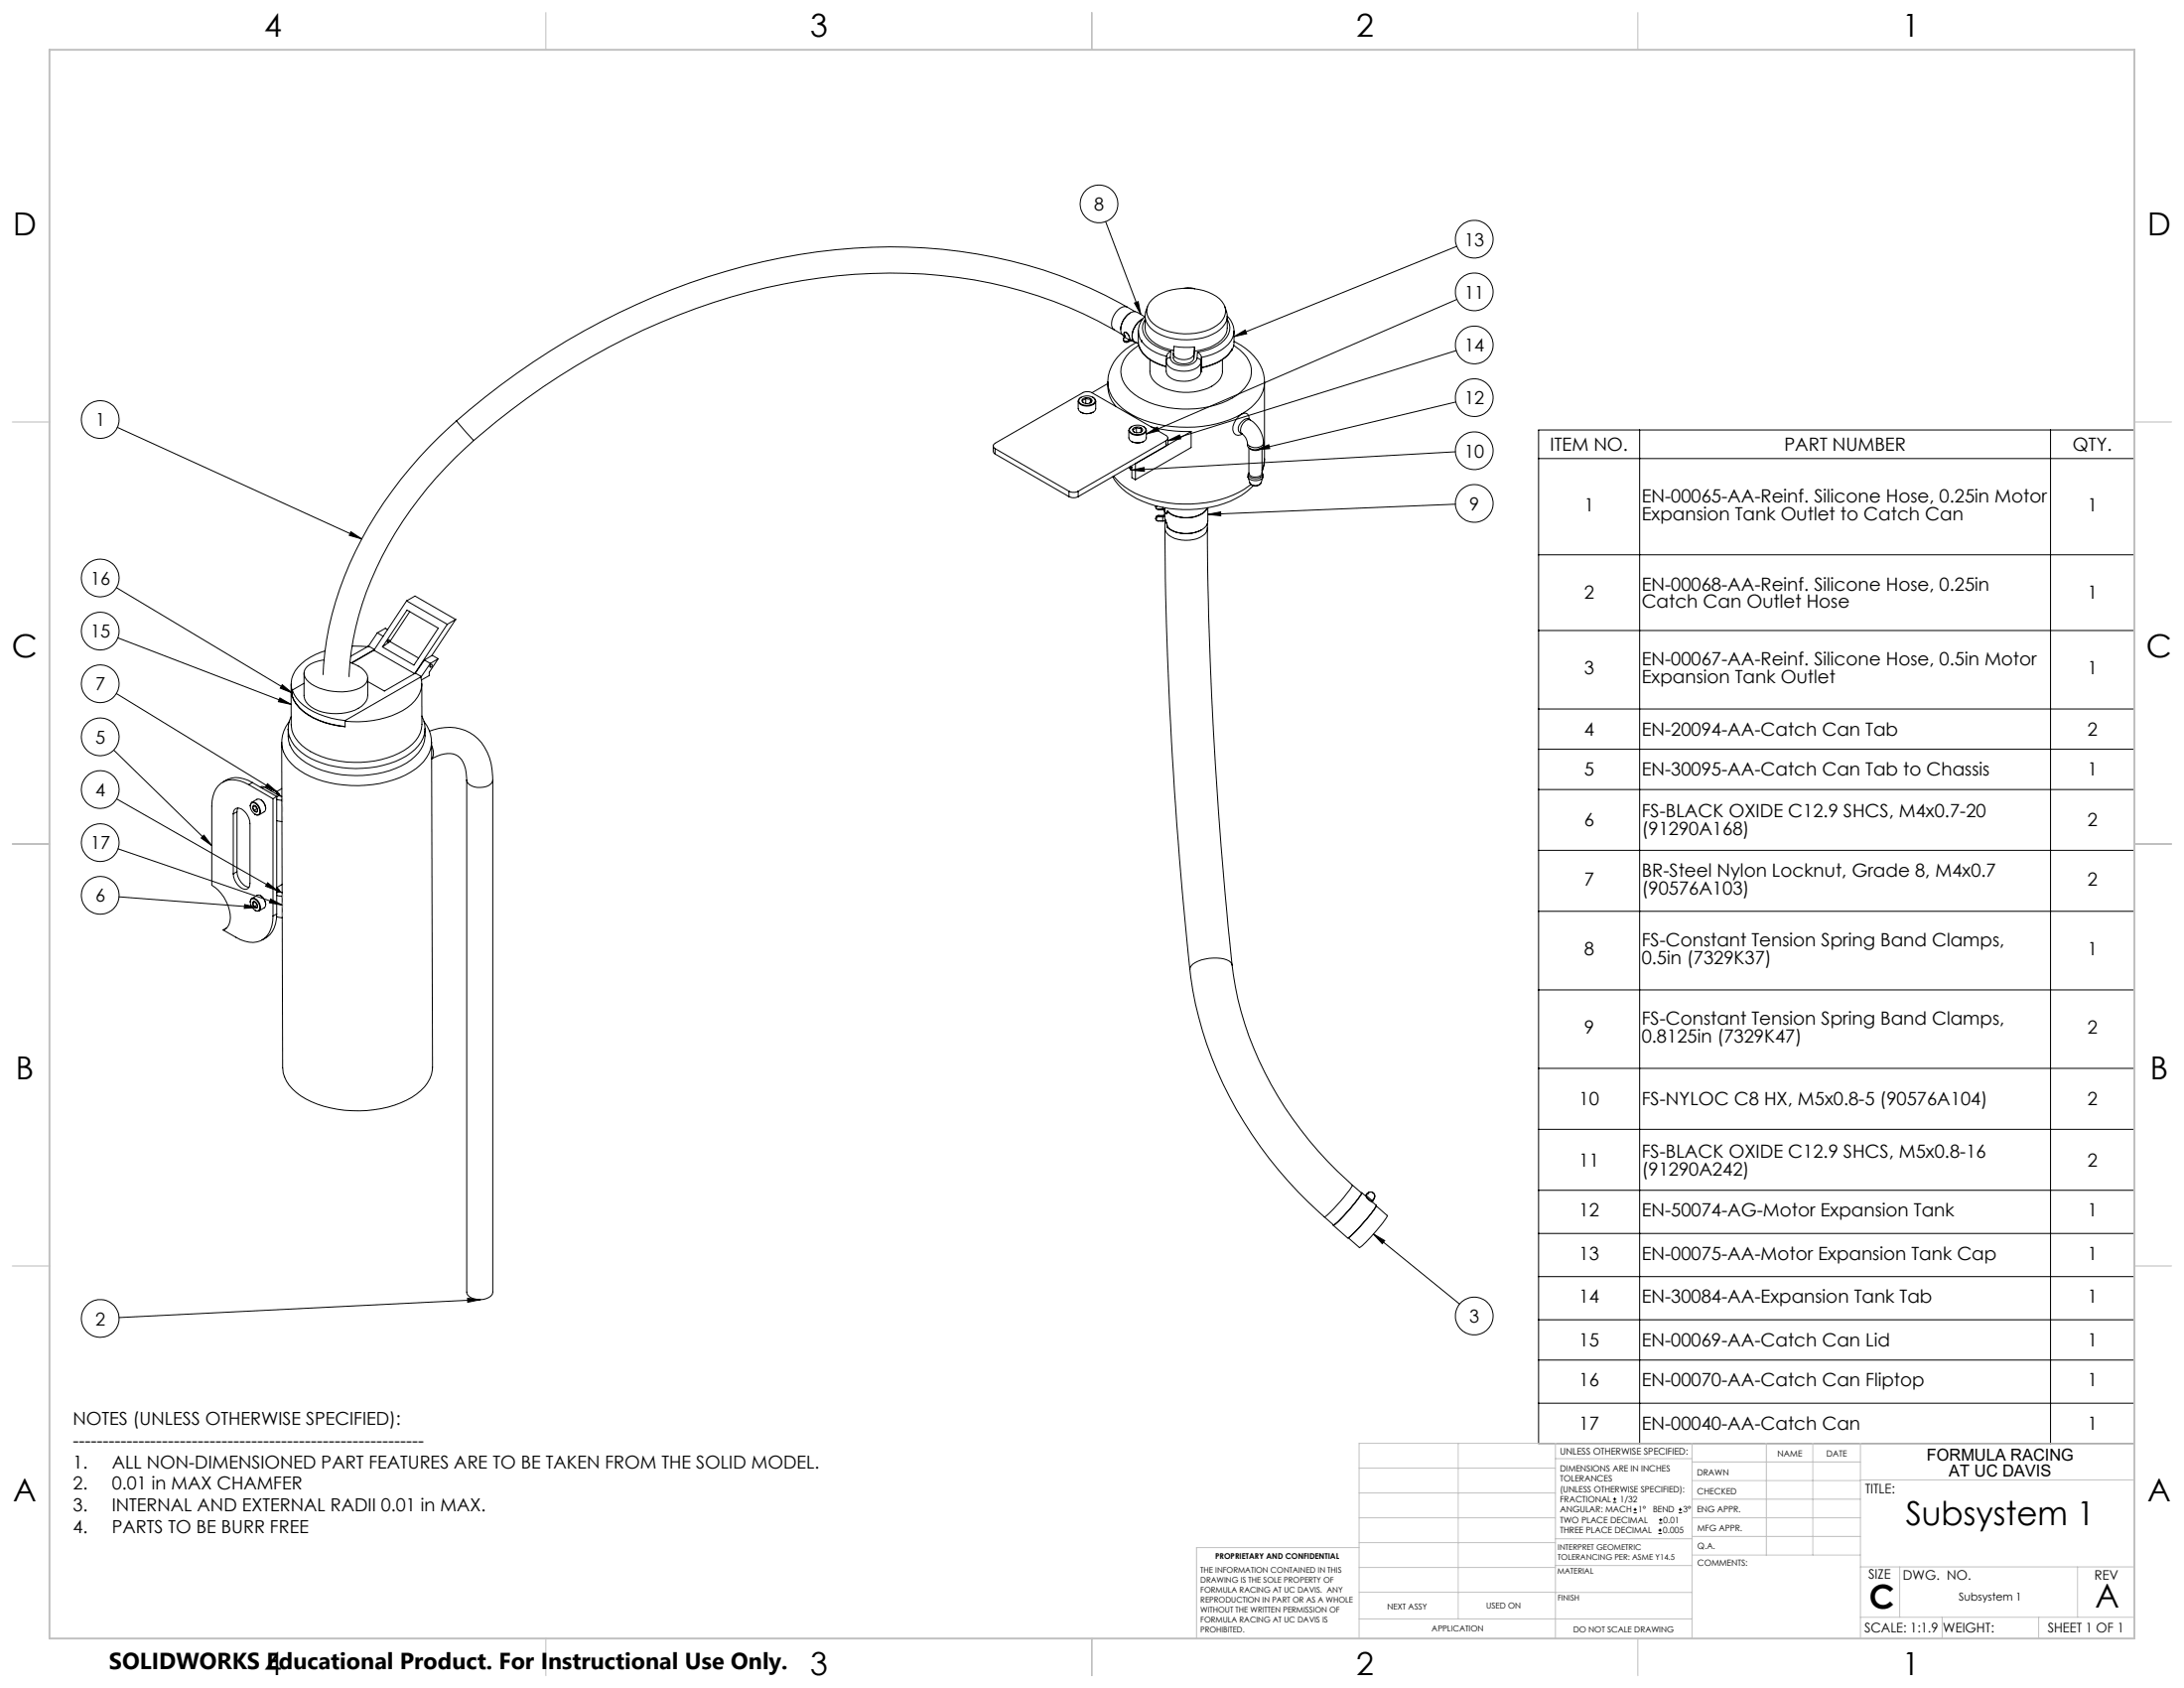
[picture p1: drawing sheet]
<svg xmlns="http://www.w3.org/2000/svg" width="559mm" height="432mm" viewBox="0 0 559 432" stroke-linecap="round" stroke-linejoin="round" font-family="sans-serif">
<g fill="none" stroke="#000" stroke-width=".25">
<path d="M282.9 56.7l9 23.7M288.4 78.6a122.4 122.4 0 0 0-70-15.1 169.6 169.6 0 0 0-81.9 29.1 190.7 190.7 0 0 0-19.7 15M288.4 78.6a2.47 2.47 0 0 0-2.8 1.2 4.3 4.3 0 0 0-1 4l.5 .6M288.4 78.6l2 1.1M290.3 77.5l.9-.3 .7 3.2zM293.6 78.5a4.5 4.5 0 0 0 1.5 6.1 15.8 15.8 0 0 0 17-.2 4.4 4.4 0 0 0 1.3-5.9M294.7 76.7a14.2 14.2 0 0 1 12-2.7 9.5 9.5 0 0 1 6.5 3.9 4 4 0 0 1-1.7 5.2 15.4 15.4 0 0 1-15.7 .3 4.1 4.1 0 0 1-1.1-6.7zM302.9 73.8l1-.2 1.8 .3M372.7 63l-57 23.1M372.8 76.6l-79.5 34.4M283.5 97.7a8 8 0 0 0 2.1 6.3M283.5 98.1l-4.1 2.4"/>
<path d="M287 85.5a113.5 113.5 0 0 0-63.8-15.5 160.8 160.8 0 0 0-80 26.2 194.8 194.8 0 0 0-22 16.5M287.5 87.2l.3 .3M287.6 85.4l.3 .6M287.6 85.4h.1M287.6 85.4l.1-.3a1.15 1.15 0 0 1 1.3 1.1M287.6 86.3h.1a.61 .61 0 0 0 0 1M287.6 86.3a.68 .68 0 0 0 .1 1M287.6 86.3h.1M287.7 86.2h.1M287.7 86.2l-.1 .1M287.7 86.2l1.2 .7M287.7 87.3l.1 .2"/>
<path d="M287.7 85.4h-.1M287.7 87.3h.1M288 86l-.3 .2M288.2 85.1l.8 1.1a1.86 1.86 0 0 0 1.3 1.4M288.2 85.1h-.6v.3M288.2 85.1h.1M288.9 87a.92 .92 0 0 1-1.2 .3M288.9 87h.1M288.9 87a1.08 1.08 0 0 1-1.2 .3M288.9 86.9l.3-.2-.3 .3M288.9 86.9v.1M288.9 87l.1 .2"/>
<path d="M289 87.2l-.4 .3h-.7M289 87.2a.97 .97 0 0 1-1.2 .3M289 87.2h.1M289.1 87.1h.1M289.1 87.1l-.1 .1M289.2 80a5.3 5.3 0 0 0-2.5 4.3M289.3 87l-.2 .1M289.3 87l.2 .1M289.4 87l-.3 .1M289.4 87h.1M289.4 87l.2 .1M290.4 87.5l.9 .4"/>
<path d="M290.7 87.6a12.2 12.2 0 0 0-7.2 9.8 8.5 8.5 0 0 0 3.6 7 27.4 27.4 0 0 0 18.6 4.9 23.5 23.5 0 0 0 15.4-6.1 7.6 7.6 0 0 0 2.4-5.4M291.3 84.7a6.6 6.6 0 0 0 4.5 5.5l2.7 1M291.4 88.4a8.2 8.2 0 0 0-4.6 6.7 8.1 8.1 0 0 0 4.6 6.5 25.9 25.9 0 0 0 23.9 .2 8.1 8.1 0 0 0 4.9-7.4 8.5 8.5 0 0 0-4.6-6M291.5 88.8a8 8 0 0 0 5 4.4l1.9 .6M291.5 88.9v-.2a9.5 9.5 0 0 0 6.9 5M291.5 88.9l.1 .2M292.1 87v.6M292.3 81.7a5.1 5.1 0 0 0-2.5 5.1l.3 .5 .7 .4M292.3 81.6a5.1 5.1 0 0 0-2.5 5.4l.3 .4 .8 .3M292.9 81l-2-1.1a2.71 2.71 0 0 0-3.1 1.4 4 4 0 0 0-.6 4.4l.6 .4M293 80.9a5.4 5.4 0 0 0-1.7 3.7v2.9l.2 1.4M293 80.9v3a5.2 5.2 0 0 0 3.6 4.5l1.1 .6 2.6 .7"/>
<path d="M293 81.7a4.5 4.5 0 0 0 1.8 6.2 13.3 13.3 0 0 0 4.8 2M294.2 92a6.9 6.9 0 0 0 .6 4.9 10.1 10.1 0 0 0 8 3.5 12.2 12.2 0 0 0 8.8-2.8 3.8 3.8 0 0 0 1.2-2.6v-3M298.4 92.2v2.8a3.2 3.2 0 0 0 2.9 2.4 5.6 5.6 0 0 0 5.9-1.8l.1-.5M298.4 92.4a3.1 3.1 0 0 0 2.9 2.4 5.5 5.5 0 0 0 5.9-1.7l.1-.6M299.4 91.4a2.59 2.59 0 0 0 2.9 2.1 4.2 4.2 0 0 0 3.8-1.4l.2-.5M299.4 91.4a1.01 1.01 0 0 0-1 .8M299.6 89.9l-.8 .5a2.25 2.25 0 0 0-.4 1.8M299.6 89.9l-.2 1.5M300.2 90.5v1.1a2.44 2.44 0 0 0 2.9 1.5 2.37 2.37 0 0 0 2.4-1.4M305.5 90.6v1.1M305.6 88.8l-2.6 .1-2.6-.3-.2 1.8a2.39 2.39 0 0 0 2.9 1.6 2.37 2.37 0 0 0 2.4-1.4M305.6 89.8l-.1 1.9"/>
<path d="M305.6 88.8l-.1 1.8M305.6 88.8v1M306.3 91.6a.97 .97 0 0 1 1 .9M306.4 90.1l.7 .5 .3 .8M306.4 90.1l-.1 1.5M307.3 95.1h.1M307.3 92.5v2.6M307.4 94l-.1 1.1M307.4 91.4l-.1 1.1M307.4 91.4v2.6M314 80.9a5.3 5.3 0 0 1 1.7 4M314 80.9a6.4 6.4 0 0 1-1.4 6.1 11.7 11.7 0 0 1-7 2.8"/>
<path d="M314 81.7a4.3 4.3 0 0 1-1.6 6.1 12.9 12.9 0 0 1-6 2.3M315.2 89.4a11.1 11.1 0 0 1-7.8 4.7M315.2 89.4a11 11 0 0 1-7.8 4.6M315.2 89.4v.2M315.2 89.4v.1M315.2 89.6l-.3 .3M315.7 87.4a12.6 12.6 0 0 1 7.8 9.4v1M315.7 84.7v3.2l-.5 1.7M315.7 84.8a6 6 0 0 1-3.2 4.7 15.1 15.1 0 0 1-5.1 1.9M315.7 86.1l2.9-1.7 .4 1zM323.5 97.7v19.7M372.6 89.7l-73.8 23"/>
<path d="M30 109.3l62.6 28.6M116.8 107.6a102.5 102.5 0 0 0-30.9 46.3 73.7 73.7 0 0 0-3.2 18.7M116.8 107.6l4.4 5.1M121.2 112.7a95.3 95.3 0 0 0-29.4 44.7 65.9 65.9 0 0 0-2.5 15.7M254.1 114.1l.1 1.5 .4 .5M254.6 114.8l18.9 10.9M254.6 114.8v1.3M254.6 116.1l18.9 10.9M275.9 102.6v1.9a2.48 2.48 0 0 0 3.4 1.1 1.21 1.21 0 0 0 1.1-1.1v-1.9M276.3 101.8a2.72 2.72 0 0 1 3.9 .5 1.29 1.29 0 0 1-1.5 1.3 2.12 2.12 0 0 1-2.7-1.1zM276.5 105.4a3.4 3.4 0 0 0 3.2 0M276.6 101.6l-.1 .1a1.02 1.02 0 0 0-.6 1.1 1.02 1.02 0 0 0 .9 .8 2.83 2.83 0 0 0 3.6-.9 1.12 1.12 0 0 0-.8-1.1"/>
<path d="M276.9 102.2a1.67 1.67 0 0 1 2.5 .3 1.49 1.49 0 0 1-2.6 0zM277.8 101.9l.6 .2h.6M277.8 101.9l-.9 .5 .3 .6M277.8 101.9v1.3M279 102.1l.3 .6-.4 .4M279 102.1v.9M279.4 100.5a2.62 2.62 0 0 0-2.4 0l-22.4 12.9a.75 .75 0 0 0-.5 .7 .75 .75 0 0 0 .5 .7M279.4 100.5l18.9 10.9a.73 .73 0 0 1 .5 .7 .73 .73 0 0 1-.5 .6M288.8 110.1v1.9a1.83 1.83 0 0 0 2.2 1.3 1.88 1.88 0 0 0 2.3-1.3v-1.9M289 119.5l.2 .5M289 119.5l.3 .7M289 119.5l.1 .3"/>
<path d="M289.3 109.3a2.72 2.72 0 0 1 3.8 .4 1.65 1.65 0 0 1-2.1 1.5 1.53 1.53 0 0 1-2-1.6zM289.3 119.3l.3 .2v2.7l.9 .5M289.3 119.3v.9M289.5 112.9a3.4 3.4 0 0 0 3.2 0M289.6 109.1h-.1a1.02 1.02 0 0 0-.7 1.1 1.02 1.02 0 0 0 .9 .9 3.4 3.4 0 0 0 3.4-.5 .96 .96 0 0 0-.5-1.5M289.8 109.7a1.67 1.67 0 0 1 2.6 .3 1.52 1.52 0 0 1-2.6 0zM290.5 118.6v4.1M290.8 109.4l.6 .2 .5-.1M290.8 109.4l-.9 .5 .3 .6M290.8 109.4v1.3M291.9 109.5l.3 .7-.4 .4M291.9 109.5v1"/>
<path d="M293.3 111l2.8-1.7 .4 .9zM294.5 109.1l.5 .2a34.9 34.9 0 0 0 9.8 1.1M298.3 112.7l-22.4 13M298.8 112v1.6l-.5 .5v-1.4M298.8 112.7l3-1.4 .3 1zM304.8 110.4l-28.9 16.6M304.8 110.4v4.1l-14.3 8.2M317.3 110.7l.5 .3M317.8 111a3.2 3.2 0 0 1 1.4 2.3M319.2 113.3a1.47 1.47 0 0 0 1.7 1.7 1.8 1.8 0 0 0 2.4-1.7M319.2 113.3a1.94 1.94 0 0 0 2.4 1.2 1.73 1.73 0 0 0 1.7-1.2M319.3 107.1h.1"/>
<path d="M319.4 107.1a2.62 2.62 0 0 0-2.4 3.3l.3 .3M319.4 107.1l.5 .3M319.5 114.6v6.5a1.94 1.94 0 0 0 3.4 0v-6.5M319.6 107.3a1.44 1.44 0 0 0-.9-1.6 4 4 0 0 0-3 5 1.42 1.42 0 0 0 2.1 .3M319.7 114.7a2.25 2.25 0 0 0 3.1 0M319.9 107.4a7.2 7.2 0 0 1 3.4 5.9M319.9 107.4a1.92 1.92 0 0 0-2.2 1.5 1.74 1.74 0 0 0 .1 2.1M321.6 115l3-1.2 .3 1zM323.5 117.4l-.1 1.5-.5 1.8M323.5 117.4l-.2 1.8-.4 1.1M372.4 115.6l-82.9 4.7M372.5 102.8l-50.9 12.2"/>
<path d="M393.7 110h152.4v259.3h-152.4zM393.7 117.3h152.4M419.5 110v259.3M524.7 110v259.3M89.8 136l2.8 1.9-3.2-1zM273.5 125.7a2.62 2.62 0 0 0 2.4 0M273.5 127a2.62 2.62 0 0 0 2.4 0M273.5 125.7v1.3M275.9 125.7v1.3M284.7 122a18 18 0 0 0 12.6 7.8 29.2 29.2 0 0 0 20.4-3.1l2.9-2.5M285 121.8a18.2 18.2 0 0 0 10.3 6.2 31.7 31.7 0 0 0 23-2.8l1.8-1.3M289.3 120.2l.3 .1"/>
<path d="M289.5 120.3l3.2-.7 .1 1zM295.7 129.7h.1M295.7 129.8l.2 .3 .5 .2M295.7 132.6h.1M295.7 132.8l.2 .3 .5 .2M295.7 129.8h.1M295.7 132.6l.1 .1M295.7 132.8h.1M295.7 129.4v.4M295.7 132.4v.4M295.8 129.8l.1 .3 .5 .2M295.8 132.8l.1 .3 .5 .1"/>
<path d="M295.8 129.7v.1M295.8 132.7v.1M295.8 129.4l-.1 .3M295.9 129.4l-.1 .3M296.4 132.2l-.5 .2-.1 .3M296.4 132.2h.1M296.4 132.2l-.5 .1-.2 .3M296.4 131.9l-.4 .1-.3 .4M296.4 131.9h.1M296.4 131.9l-.4 .1-.2 .4M296.4 130.3h1.1M296.4 131.9h1.1"/>
<path d="M296.4 133.3h1.1M296.4 130.3h.1M296.4 131.9v.3M296.4 133.2v.1M296.4 132.2h1.1M296.4 133.2l1.1 .1M297.5 132.2h.1M297.5 131.9h.1M297.5 133.3h.1M297.5 129.8v.5M297.5 132.2v1.1M298 130.2l.1 1"/>
<path d="M298 132.1l.7 2.8M298 131.8l-.5 .1M298 132.1l-.5 .1M298 132.2h-.5M298 130.5v1.6M298 130.2l.2 1M298.1 135.1a1136.4 1136.4 0 0 0 6.3 112.9M298.1 130.2l-.6 .1M298.1 133.2l-.6 .1M298.1 135.1a3.1 3.1 0 0 0 2.4 2.6 8.2 8.2 0 0 0 7.8-1.1l.4-.5 .2-1M298.1 129.9v.5M298.1 132.8v2.3"/>
<path d="M298.2 131.2h-.1M298.2 132.9l.5 2M298.2 131.1v.1M298.7 134.9h.1M298.7 130.9l-.3 .6-.3-.3M298.7 130.9h.1M298.7 130.8v.1M298.7 134.9a8.2 8.2 0 0 0 8.7 .7M298.7 130.8l-.3 .6-.2-.2M298.7 130.8h.1M298.8 130.8h-.1M308.9 129.9a6.1 6.1 0 0 1-6 2.5 7 7 0 0 1-4.2-1.6"/>
<path d="M308.9 135.1a1134.6 1134.6 0 0 0 6.3 111.8M308.9 129.9a6.1 6.1 0 0 1-6 2.6 6.7 6.7 0 0 1-4.2-1.6M308.9 133.9v1.2M309 129.9v3.4a2.91 2.91 0 0 1-2.3 2.6 8.2 8.2 0 0 1-8-1M309 131.6l3.3-.6v.9zM319.3 122l.5 1.5M319.3 122v.1M319.8 123.5a1.66 1.66 0 0 0 2.9 0M323.1 122l.1-.5-.3-.5 .1 .2a1.55 1.55 0 0 1-2.1 1.2 1.23 1.23 0 0 1-1.4-1.3v-.1l-.2 .5v.6M323.1 122a2.47 2.47 0 0 1-3.8 .1M323.1 122l-.4 1.5a1.8 1.8 0 0 1-2.9 0M372.4 129l-63.4 2.6"/>
<path d="M29.8 150.3l45 27M104 153.7l-8.3 12.6M104 153.7l10.4 6M104 153.7l2.2-1.2 10.4 6M104.1 156.1l8 4.6-6.2 9.4-8-4.6zM104.8 156.5l-5 7.6M114.4 159.7l-8.3 12.6-10.4-6M116.6 158.5l-2.2 1.2M116.6 158.5l-6.2 9.3M393.7 141.9h152.4M29.8 177.4l41.2 25.2M30.1 163.2l44.4 17"/>
<path d="M71.6 178.5l2.9 1.7-3.3-.7zM72.2 175.2l2.6 2.1-3.1-1.3zM74.8 178.1a10.7 10.7 0 0 0 6.7 6.2 23.2 23.2 0 0 0 6.7 1.6v-.1M74.8 176.7v1.4M74.8 176.5a12 12 0 0 0 8.3 6.7l1.7 .5 3.5 .6M74.8 178a12 12 0 0 0 8.3 6.8l5.2 1M74.8 176.5v1.5M74.8 176.7h.1M74.8 178.1h.1M77.8 172.2v5.7a4 4 0 0 0 2.6 3.4 12.7 12.7 0 0 0 12.1-.6 3.6 3.6 0 0 0 1.6-2.8v-4.4M77.8 174.8l-3 1.7M82.9 168.8l-.5 .1a5.8 5.8 0 0 0-4.4 2.5 3.1 3.1 0 0 0 1.8 3.6 13.9 13.9 0 0 0 12.9 .6 2.46 2.46 0 0 0 .5-4.1 8.6 8.6 0 0 0-3.6-2"/>
<path d="M83.1 166.5a12.7 12.7 0 0 0-8.1 6.1 5.9 5.9 0 0 0-.2 4.1M90.1 165.3l4 .1M95.7 166.3l-5.7 3.3M95.8 166.2l-1.6-.9-4.5 2.6M95.8 166.2l-5.9 3.4M95.8 166.1v.1M96.6 161.9l1.4 .9M96.6 161.9l-2.4 3.4M99.2 161l-.6-.3-2 1.2M99.3 163.8l.1-.1a.42 .42 0 0 1 .2 .4 .42 .42 0 0 1-.5 .3zM99.8 164.1l-1.9 1.4M99.8 164.1l7.3 4.2"/>
<path d="M106.3 172.2l1.4 .9M106.3 172.2l-7.9 4.6-4.3-2.5M107.7 173.3a7.1 7.1 0 0 1-3.5 7.7 24.4 24.4 0 0 1-15.9 3.5M107.7 173.1l-19.4 11.2M107.9 174.9l.1 10.4a8 8 0 0 1-4.6 6.7 25.9 25.9 0 0 1-24 .2 8.3 8.3 0 0 1-4.9-6.8v-10.4M108.6 168.8l1.5 .9M108.6 168.8l-2.3 3.4M110.1 169.7l-2.4 3.4M110.2 170.1l.2-.2a.39 .39 0 0 1 .1 .5 .39 .39 0 0 1-.5 .2zM112.1 168.5l-2 1.2M112.1 168.5l-2.3 3.5v.8l-2 1.2M112.1 168.5l-1.5-.9-2 1.2"/>
<path d="M393.7 161.3h152.4M29.1 191.9l25.1 24.4M74 184.6a8.3 8.3 0 0 0-1.9 5.4M74.5 183.3a7 7 0 0 0 2.6 9.2 24.4 24.4 0 0 0 17.5 3.9 19.4 19.4 0 0 0 12.4-5.6 7.1 7.1 0 0 0 1.8-4.3M88.3 184.3v1.5M88.3 185.8h.1M108 183.2v.1a6.5 6.5 0 0 1 .7 3.2M108.5 184.5v.1a8.4 8.4 0 0 1 1.9 5.2M108.8 186.4a8.2 8.2 0 0 1-3.7 8 26.2 26.2 0 0 1-21 3.1 14.9 14.9 0 0 1-9.5-6 7.6 7.6 0 0 1-.9-5M109.9 187a11.1 11.1 0 0 1 14.8 5.4 16 16 0 0 1 1.4 7.1M110.4 190.7a3.2 3.2 0 0 1 0 3.4 7.3 7.3 0 0 1 6.2-1 6 6 0 0 1 2.8 5.8v.6M110.4 189.8l.3 83.2a9.5 9.5 0 0 1-5.3 7.7 29.9 29.9 0 0 1-27.1 .4 9.9 9.9 0 0 1-6-8l-.2-83.2"/>
<path d="M110.4 189.8a9.5 9.5 0 0 1-5.3 7.7 29.7 29.7 0 0 1-27.1 .4 9.9 9.9 0 0 1-5.9-7.9M119.4 199.5v131a2.57 2.57 0 0 0 2.7 1.9 4.1 4.1 0 0 0 3.8-1.3l.2-.4v-131.2M119.4 199.5a2.57 2.57 0 0 0 2.7 1.9 3.6 3.6 0 0 0 4-1.8v-.1M393.7 181.4h152.4M393.7 191.7h152.4M29.8 204.4l41.3 23.5M30.2 217.1l42 14.4M52.2 213.6l2 2.7-2.7-1.9zM57 200.1a6.3 6.3 0 0 1 7.6 .1M59.7 208.2a1.32 1.32 0 0 1 .6-1.4 1.32 1.32 0 0 1 1.5 .2 4.8 4.8 0 0 1 2.2 3.6v15.4a1.3 1.3 0 0 1-.7 1.4 1.3 1.3 0 0 1-1.5-.2 4.7 4.7 0 0 1-2.1-3.7M59.7 208.2v15.3M60.6 207.6l-.9 .6"/>
<path d="M60.6 207.6v15.4M60.9 206.7l-.3 .9M63.6 200.7a6.7 6.7 0 0 0-7-.4 7 7 0 0 0-2.4 5.9v20.2a10.1 10.1 0 0 1 4.6 9.3 2.71 2.71 0 0 1-1.7 2.2M63.6 200.7l6.3 3.6M64 206.2v-.1a.83 .83 0 0 1 1.1-.9 2.46 2.46 0 0 1 1.3 3.1 .89 .89 0 0 1-1.1 0M64.1 205.7a1.25 1.25 0 0 1 2.1 .8 1.41 1.41 0 0 1-.2 2 2.27 2.27 0 0 1-1.9-2.8zM64.4 205.2l1.4-.7a2.19 2.19 0 0 1 2 3l-1.5 1M64.6 200.2l-1 .5M64.6 200.2l6.2 3.6M64.6 206.5l.3 .9M64.9 207.4l.7 .3M64.9 206.1a1.27 1.27 0 0 1 1 1.2"/>
<path d="M64.9 206.1l-.3 .4M64.9 206.1l.5 .1M65.3 206.2l-.7 .3M65.4 206.3l.3 .6M65.7 206.9l.2 .1M65.7 206.9l-.8 .5M65.9 207.3l-.1 .3-.2 .1M65.9 207.3l-.3 .4M66.6 201.3l.3-.1 .7 .1M66.7 204.6a2.64 2.64 0 0 1 1.3 2.2M67.6 201.3l3.8 2.2M67.6 201.3l-.5 .3"/>
<path d="M68.4 200.5l2.6 2.1-3.1-1.3zM69.2 202.2l.4-.2 .8 .4M69.9 204.3v30.1M70.4 202.4l1 1.2-.3-.7M70.4 202.4l.7 .5M70.8 209.9l1.3 .3M70.8 204.5l1.3 .2M70.8 203.8l-.9 .5M70.8 203.8v30M71.1 202.9l-.4 .2M71.4 203.5l.7 .3M71.4 203.5l-.6 .3"/>
<path d="M71.6 203.6v-.1a2.25 2.25 0 0 0-1.6-1.3h.2a2.29 2.29 0 0 1 1.5 1.4M72.1 201.7l-1.3 .8M393.7 202h152.4M393.7 217.5h152.4M30.4 229.4l35.4 2.7M57.9 237.5l-.8 .4M60.6 223a4.1 4.1 0 0 0 3.1 3.9M60.6 223l-.9 .5M62.6 231.4l3.2 .7-3.3 .3zM64 230.8v-.2a.83 .83 0 0 1 1.1-.8 2.46 2.46 0 0 1 1.3 3.1 .89 .89 0 0 1-1.1 0M64.1 230.2a1.25 1.25 0 0 1 2.1 .8 1.45 1.45 0 0 1-.2 2 2.26 2.26 0 0 1-1.9-2.8zM64.4 229.8l1.4-.7a1.9 1.9 0 0 1 2.1 1.6 1.21 1.21 0 0 1-.3 1.5l-1.3 .8"/>
<path d="M64.6 231.1l.4 .9M64.9 230.6l-.3 .5M64.9 230.6a1.17 1.17 0 0 1 1 1.2M64.9 230.6l.5 .2M65 232l.6 .3M65.3 230.7l-.7 .4M65.4 230.8l.3 .7M65.7 231.5l.2 .1M65.7 231.5l-.7 .5M65.9 231.8l-.3 .5M66.7 229.1a2.64 2.64 0 0 1 1.3 2.3M68.5 225.8l2.6 2.1-3.2-1.2z"/>
<path d="M69.3 230l2.9 1.5-3.3-.6zM69.9 234.4a6.7 6.7 0 0 1-3.2 6.3 7 7 0 0 1-6.3-.9l-3.3-1.9M70.8 227.1l.5 .5 .3 .6M70.8 234.5l1.4 .3M70.8 227.2l.3 .3M70.8 227.3l.6 .8M70.8 233.8a6.5 6.5 0 0 1-3.7 6.7M70.8 229l1.4 .3M70.8 233.8l-.9 .6M70.8 227.8l.6 .3M71.1 227.5l.3 .5M71.1 227.5l-.3 .1"/>
<path d="M71.4 228.1l.8 .2M71.4 228.1l-.6 .3M72.2 226.2l-1.4 .8 .9 1.2M393.7 233.1h152.4M304.4 248a99.3 99.3 0 0 0 30.4 59.6l4 3.7M315.2 246.9a88.1 88.1 0 0 0 24.4 50.1l6.4 6.1M315.2 246.9a2.87 2.87 0 0 0-2.9-1.8 9.9 9.9 0 0 0-7.5 1.9l-.4 1M393.7 253.2h152.4M393.7 273.3h152.4M393.7 288.9h152.4M338.8 311.3l2.4 2M346 303.1a31.7 31.7 0 0 1-7.2 8.2"/>
<path d="M346 303.1l2.3 2.1M348.3 305.1a16.6 16.6 0 0 1-3.9 5.2l-2.3 2.4-1 .6M348.4 305.1l1.6 1.6 2.1 1.6a34.5 34.5 0 0 1-7.3 8.4l-3.7-3.3a33.5 33.5 0 0 0 7.3-8.3zM349.4 305.8h.1M349.4 305.9v.1M349.4 305.8v.1M349.5 305.8l-.1 .1M349.5 305.8l-.1 .2M349.5 305.8l1.6 1.3M349.7 306.4l1.1 .9M349.8 305.3h.1M349.9 305.3h.1"/>
<path d="M349.9 305.3l-.5 .5M349.9 305.3h-.1M350 305.3l-.5 .5M350.1 305.1l-.3 .2M351.1 307.1l-.2 .3 .2-.2M351.1 307.1v.1M351.1 307.2h.1M351.4 305.2a.94 .94 0 0 0-1.4 .1M351.4 305.2a1.08 1.08 0 0 1 .1 1.4M351.4 315.7l2.9 1.7-.6 .7zM351.4 315.7l22.1 17.9M351.4 305.2a1.07 1.07 0 0 0-1.5 .1"/>
<path d="M351.4 305.2h.1M351.4 305.2a1.13 1.13 0 0 1 .1 1.5M351.5 306.6l-.4 .5M351.5 306.7h.1M351.5 306.7l-.4 .5M352.1 308.4a35.2 35.2 0 0 1-7.2 8.3M352.1 308.5l2.8 2.4a31.7 31.7 0 0 1-7.1 8.2l-2.8-2.4M393.7 304.5h152.4M393.7 315.5h152.4M119.6 332.1l3.3 .4-3.2 .6zM122.9 332.5l-92.5 4.5M393.7 326.6h152.4"/>
<path d="M393.7 337.6h152.4M393.7 347.9h152.4M393.7 359h152.4M412.7 384.3h.9M412.7 383.5h.9M413.1 383.1v.8M418 387h.8M418 386.2h.8M418.4 385.7v.9M424.3 392.3h.9M424.3 391.4h.9M424.5 389.6h.8"/>
<path d="M424.5 388.8h.8M424.7 391v.9M424.9 388.4v.8M429.5 387h.9M429.5 386.2h.9M429.9 385.7v.9"/>
<circle cx="281.2" cy="52.2" r="4.8"/>
<circle cx="377.2" cy="61.2" r="4.8"/>
<circle cx="377.2" cy="74.7" r="4.8"/>
<circle cx="377.2" cy="88.2" r="4.8"/>
<circle cx="25.6" cy="107.3" r="4.8"/>
<circle cx="377.2" cy="101.7" r="4.8"/>
<circle cx="377.2" cy="115.3" r="4.8"/>
<circle cx="377.2" cy="128.8" r="4.8"/>
<circle cx="25.6" cy="147.9" r="4.8"/>
<circle cx="25.6" cy="161.5" r="4.8"/>
<circle cx="25.6" cy="174.9" r="4.8"/>
<circle cx="25.6" cy="188.5" r="4.8"/>
<circle cx="25.6" cy="202" r="4.8"/>
<circle cx="25.6" cy="215.6" r="4.8"/>
<circle cx="25.6" cy="229" r="4.8"/>
<circle cx="25.6" cy="337.3" r="4.8"/>
<circle cx="377.2" cy="336.6" r="4.8"/>
</g>
<g fill="none" stroke="#c0c0c0" stroke-width=".25">
<path d="M139.7 3.2v9.5M279.4 3.2v9.5M419.1 3.2v9.5M3.1 107.9h9.6M546.1 107.9h9.5M3.1 215.9h9.6M546.1 215.9h9.5M3.1 323.8h9.6M546.1 323.8h9.5M347.7 375.6h50.3M373.1 369.2v44.9M398 369.2v49.9"/>
<path d="M398 373.1h34.9M432.9 369.2v49.9M432.9 378.7h43.1M432.9 374h43.1M451.9 369.2v28.6M463.8 369.2v28.6M476 369.2v49.9M476 378.6h70.1M546.1 369.2h-198.4v49.9M347.7 394.6h50.3M347.7 388.3h50.3M347.7 381.9h50.3"/>
<path d="M347.7 395.9h-41.6v23.2M398 393.6h35M432.9 383.5h43.1M432.9 388.3h43.1M432.9 393h43.1M433 397.8h43M139.7 419.1v9.6M279.4 419.1v9.6M347.7 414.1h85.2M347.7 401h50.3M347.7 407.3h50.3M398 407.4h34.9"/>
<path d="M398 400.5h35M419.1 419.1v9.6M476 413.7h70.1M476 400.8h70.1M486.1 400.8v12.9M496.9 413.7v5.4M521.6 413.7v5.4M531.6 400.8v12.9"/>
</g>
<path d="M12.7 12.7h533.4v406.4h-533.4z" fill="none" stroke="#c0c0c0" stroke-width=".5"/>
<path d="M72.3 204.3v5.4M72.3 228.8v5.5" fill="none" stroke="#808080" stroke-width=".25" stroke-dasharray="15.2 1.3 1.3 1.3" stroke-dashoffset="14.4"/>
<path d="M290.3 77.5l.9-.3 .7 3.2zM315.7 86.1l2.9-1.7 .4 1zM293.3 111l2.8-1.7 .4 .9zM298.8 112.7l3-1.4 .3 1zM321.6 115l3-1.2 .3 1zM289.5 120.3l3.2-.7 .1 1zM309 131.6l3.3-.6v.9zM351.4 315.7l2.9 1.7-.6 .7zM119.6 332.1l3.3 .4-3.2 .6zM62.6 231.4l3.2 .7-3.3 .3zM69.3 230l2.9 1.5-3.3-.6zM68.5 225.8l2.6 2.1-3.2-1.2zM52.2 213.6l2 2.7-2.7-1.9zM68.4 200.5l2.6 2.1-3.1-1.3zM71.6 178.5l2.9 1.7-3.3-.7zM72.2 175.2l2.6 2.1-3.1-1.3zM89.8 136l2.8 1.9-3.2-1z" fill="#000"/>
<g font-size="8.5">
<text x="487.6" y="390.1">Subsystem 1</text>
<text x="478.3" y="411.4">C</text>
<text x="536.1" y="411.3">A</text>
</g>
<g font-size="8.1">
<text x="67.6" y="9.3">4</text>
<text x="207.3" y="9.3">3</text>
<text x="347" y="9.3">2</text>
<text x="486.7" y="9.3">1</text>
<text x="3.3" y="60.1">D</text>
<text x="549.4" y="60.1">D</text>
<text x="3" y="168">C</text>
<text x="549.1" y="168">C</text>
<text x="4" y="276">B</text>
<text x="550.1" y="276">B</text>
<text x="3.3" y="383.9">A</text>
<text x="549.4" y="383.9">A</text>
<text x="67.6" y="428.4">4</text>
<text x="207.3" y="428.4">3</text>
<text x="347" y="428.4">2</text>
<text x="486.7" y="428.4">1</text>
</g>
<text font-size="5.9" x="27.9" y="427">SOLIDWORKS Educational Product. For Instructional Use Only.</text>
<g font-size="4.7">
<text x="396.6" y="115.3">ITEM NO.</text>
<text x="456.5" y="115.3">PART NUMBER</text>
<text x="530.3" y="115.3">QTY.</text>
<text x="405.3" y="130.9">1</text>
<text x="420" y="128.6">EN-00065-AA-Reinf. Silicone Hose, 0.25in Motor</text>
<text x="534.1" y="130.9">1</text>
<text x="420" y="133.1">Expansion Tank Outlet to Catch Can</text>
<text x="405.3" y="153.3">2</text>
<text x="420" y="151">EN-00068-AA-Reinf. Silicone Hose, 0.25in</text>
<text x="420" y="155.5">Catch Can Outlet Hose</text>
<text x="534.1" y="153.3">1</text>
<text x="405.3" y="172.6">3</text>
<text x="420" y="170.3">EN-00067-AA-Reinf. Silicone Hose, 0.5in Motor</text>
<text x="534.1" y="172.6">1</text>
<text x="420" y="174.8">Expansion Tank Outlet</text>
<text x="405.3" y="188.2">4</text>
<text x="420" y="188.2">EN-20094-AA-Catch Can Tab</text>
<text x="534.1" y="188.2">2</text>
<text x="405.3" y="198.5">5</text>
<text x="420" y="198.5">EN-30095-AA-Catch Can Tab to Chassis</text>
<text x="534.1" y="198.5">1</text>
<text x="420" y="209.2">FS-BLACK OXIDE C12.9 SHCS, M4x0.7-20</text>
<text x="405.3" y="211.4">6</text>
<text x="420" y="213.7">(91290A168)</text>
<text x="534.1" y="211.4">2</text>
<text x="405.3" y="226.6">7</text>
<text x="420" y="224.3">BR-Steel Nylon Locknut, Grade 8, M4x0.7</text>
<text x="534.1" y="226.6">2</text>
<text x="420" y="228.8">(90576A103)</text>
<text x="405.3" y="244.4">8</text>
<text x="420" y="242.1">FS-Constant Tension Spring Band Clamps,</text>
<text x="534.1" y="244.4">1</text>
<text x="420" y="246.7">0.5in (7329K37)</text>
<text x="420" y="262.2">FS-Constant Tension Spring Band Clamps,</text>
<text x="405.3" y="264.5">9</text>
<text x="420" y="266.8">0.8125in (7329K47)</text>
<text x="534.1" y="264.5">2</text>
<text x="404" y="282.8">10</text>
<text x="420" y="282.8">FS-NYLOC C8 HX, M5x0.8-5 (90576A104)</text>
<text x="534.1" y="282.8">2</text>
<text x="404" y="298.4">11</text>
<text x="420" y="296.1">FS-BLACK OXIDE C12.9 SHCS, M5x0.8-16</text>
<text x="534.1" y="298.4">2</text>
<text x="420" y="300.6">(91290A242)</text>
<text x="404" y="311.2">12</text>
<text x="420" y="311.2">EN-50074-AG-Motor Expansion Tank</text>
<text x="534.1" y="311.2">1</text>
<text x="404" y="322.3">13</text>
<text x="420" y="322.3">EN-00075-AA-Motor Expansion Tank Cap</text>
<text x="534.1" y="322.3">1</text>
<text x="404" y="333.3">14</text>
<text x="420" y="333.3">EN-30084-AA-Expansion Tank Tab</text>
<text x="534.1" y="333.3">1</text>
<text x="404" y="344.4">15</text>
<text x="420" y="344.4">EN-00069-AA-Catch Can Lid</text>
<text x="534.1" y="344.4">1</text>
<text x="404" y="354.7">16</text>
<text x="420" y="354.7">EN-00070-AA-Catch Can Fliptop</text>
<text x="534.1" y="354.7">1</text>
<text x="404" y="365.8">17</text>
<text x="420" y="365.8">EN-00040-AA-Catch Can</text>
<text x="534.1" y="365.8">1</text>
</g>
<g font-size="4.6">
<text x="279.9" y="53.9">8</text>
<text x="374.7" y="62.9">13</text>
<text x="374.7" y="76.4">11</text>
<text x="374.7" y="90">14</text>
<text x="374.7" y="103.4">12</text>
<text x="24.4" y="109">1</text>
<text x="374.7" y="117">10</text>
<text x="375.9" y="130.5">9</text>
<text x="23.1" y="149.6">16</text>
<text x="23.1" y="163.1">15</text>
<text x="24.4" y="176.6">7</text>
<text x="24.4" y="190.2">5</text>
<text x="24.4" y="203.7">4</text>
<text x="23.1" y="217.3">17</text>
<text x="24.4" y="230.7">6</text>
<text x="24.4" y="339">2</text>
<text x="375.9" y="338.4">3</text>
<text x="18.6" y="364.4">NOTES (UNLESS OTHERWISE SPECIFIED):</text>
<text x="18.6" y="370">-----------------------------------------------------------</text>
<text x="18.6" y="375.5">1.</text>
<text x="28.7" y="375.5">ALL NON-DIMENSIONED PART FEATURES ARE TO BE TAKEN FROM THE SOLID MODEL.</text>
<text x="18.6" y="381.1">2.</text>
<text x="28.7" y="381.1">0.01 in MAX CHAMFER</text>
<text x="18.6" y="386.7">3.</text>
<text x="28.7" y="386.7">INTERNAL AND EXTERNAL RADII 0.01 in MAX.</text>
<text x="18.6" y="392.3">4.</text>
<text x="28.7" y="392.3">PARTS TO BE BURR FREE</text>
</g>
<g font-size="4.2">
<text x="493" y="373.5">FORMULA RACING</text>
<text x="498.7" y="377.8">AT UC DAVIS</text>
</g>
<g font-size="3.4">
<text x="477.2" y="381.9">TITLE:</text>
<text x="478.1" y="404">SIZE</text>
<text x="486.9" y="404">DWG. NO.</text>
<text x="535.9" y="404.1">REV</text>
<text x="477" y="417.7">SCALE: 1:1.9</text>
<text x="497.1" y="417.7">WEIGHT:</text>
<text x="523.9" y="417.6">SHEET 1 OF 1</text>
</g>
<text font-size="2.8" x="501.2" y="409.4">Subsystem 1</text>
<text font-size="2.4" x="399.2" y="372.1">UNLESS OTHERWISE SPECIFIED:</text>
<g font-size="2.2">
<text x="399.2" y="376.4">DIMENSIONS ARE IN INCHES</text>
<text x="434.2" y="377.3">DRAWN</text>
<text x="454.8" y="372.5">NAME</text>
<text x="467.3" y="372.6">DATE</text>
<text x="399.2" y="379">TOLERANCES</text>
<text x="399.2" y="381.7">(UNLESS OTHERWISE SPECIFIED):</text>
<text x="434.3" y="382.2">CHECKED</text>
<text x="399.2" y="389.6">TWO PLACE DECIMAL</text>
<text x="399.2" y="384.3">FRACTIONAL</text>
<text x="399.2" y="387">ANGULAR: MACH</text>
<text x="414.5" y="384.3">1/32</text>
<text x="419.1" y="387">1°</text>
<text x="422.9" y="387">BEND</text>
<text x="425.6" y="389.6">0.01</text>
<text x="430.6" y="387">3°</text>
<text x="434.2" y="386.9">ENG APPR.</text>
<text x="399.2" y="392.3">THREE PLACE DECIMAL</text>
<text x="425.5" y="392.3">0.005</text>
<text x="434.3" y="391.6">MFG APPR.</text>
<text x="434.3" y="396.3">Q.A.</text>
<text x="434.3" y="400.5">COMMENTS:</text>
</g>
<g font-size="2.1">
<text x="354.9" y="411.6">NEXT ASSY</text>
<text x="380.3" y="411.6">USED ON</text>
<text x="366.3" y="417.4">APPLICATION</text>
<text x="402.5" y="417.5">DO NOT SCALE DRAWING</text>
</g>
<g font-size="2">
<text x="310.9" y="398.8">PROPRIETARY AND CONFIDENTIAL</text>
<text x="398.6" y="396.5">INTERPRET GEOMETRIC</text>
<text x="398.6" y="399">TOLERANCING PER: ASME Y14.5</text>
<text x="307.2" y="402.4">THE INFORMATION CONTAINED IN THIS</text>
<text x="307.2" y="404.9">DRAWING IS THE SOLE PROPERTY OF</text>
<text x="307.2" y="407.5">FORMULA RACING AT UC DAVIS. ANY</text>
<text x="398.5" y="402.6">MATERIAL</text>
<text x="307.2" y="410">REPRODUCTION IN PART OR AS A WHOLE</text>
<text x="307.2" y="412.5">WITHOUT THE WRITTEN PERMISSION OF</text>
<text x="398.5" y="409.4">FINISH</text>
<text x="307.2" y="415">FORMULA RACING AT UC DAVIS IS</text>
<text x="307.2" y="417.6">PROHIBITED.</text>
</g>
</svg>
